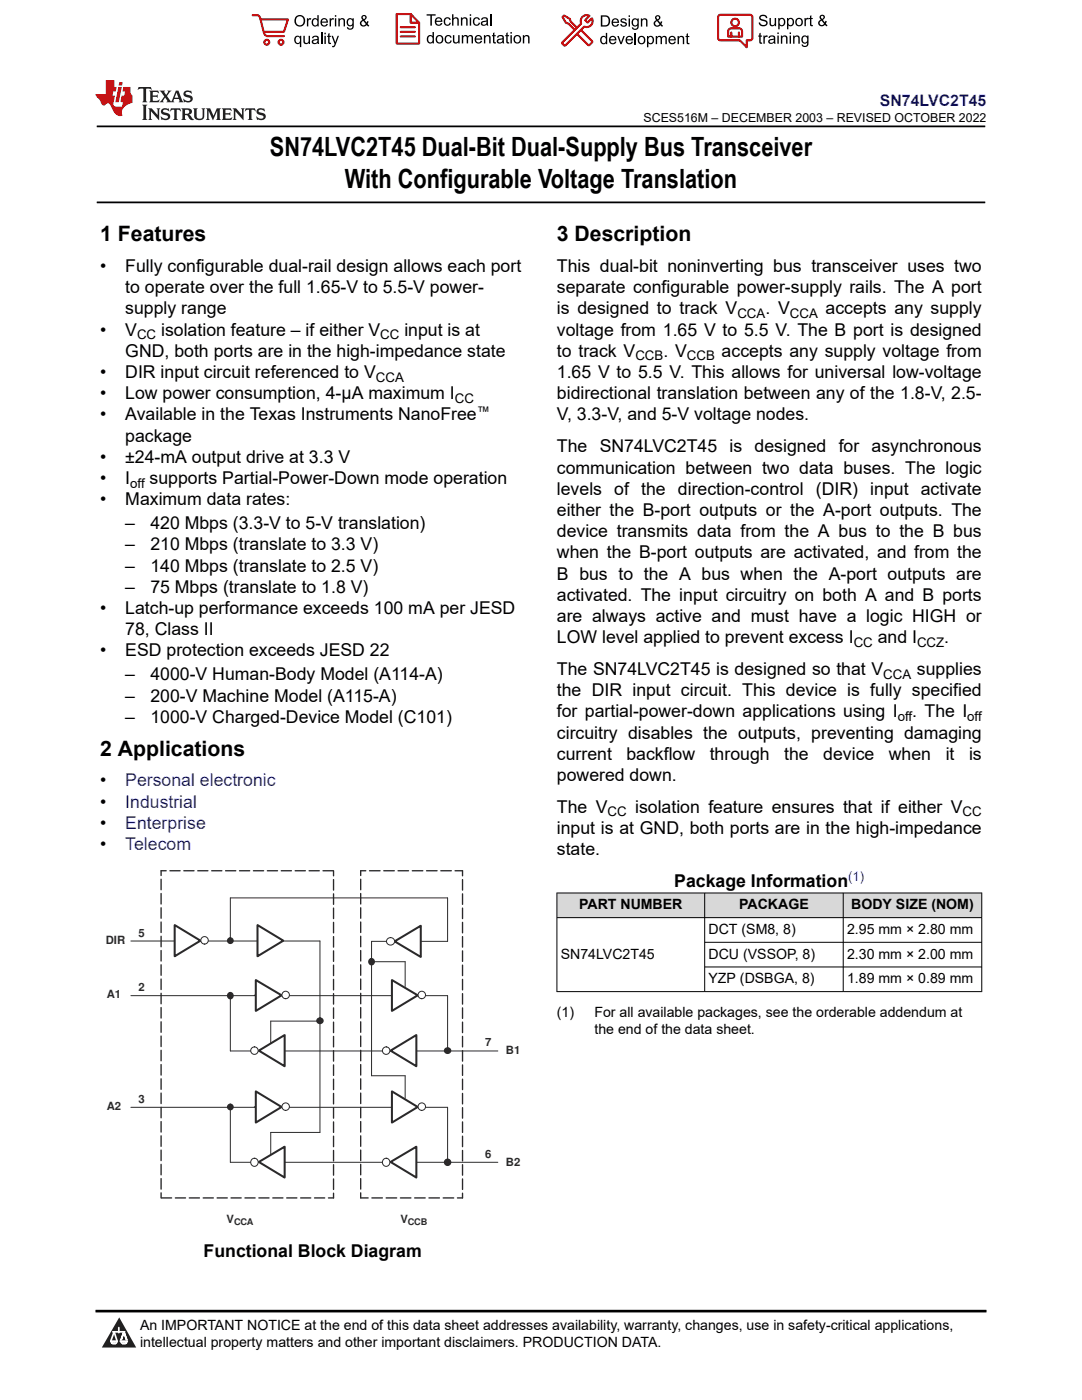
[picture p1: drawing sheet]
<svg xmlns="http://www.w3.org/2000/svg" width="216mm" height="279mm" viewBox="0 0 216 279" stroke-linecap="round" stroke-linejoin="round" font-family="sans-serif">
<path d="M19.3 25.2h177.3M19.3 40.4h177.3" fill="none" stroke="#000" stroke-width=".35"/>
<path d="M46 179.2h43.3M26.1 198.7h63.2M74.1 187.9h15.2M46 209.7h53.3" fill="none" stroke="#2b292a" stroke-width=".2"/>
<circle cx="89.3" cy="209.7" r=".57" fill="#2b292a"/>
<g fill="none" stroke="#2b292a" stroke-width=".27">
<path d="M89.3 209.7h.1"/>
<circle cx="89.3" cy="209.7" r=".57"/>
</g>
<path d="M51 195.6l5.2 3-5.2 3.2z" fill="#fff"/>
<path d="M51 195.6l5.2 3-5.2 3.2z" fill="none" stroke="#2b292a" stroke-width=".41"/>
<path d="M50.8 198.6h.1" fill="none" stroke="#2b292a" stroke-width=".27"/>
<path d="M57 198.6h.1" fill="none" stroke="#2b292a" stroke-width=".2"/>
<circle cx="57" cy="198.6" r=".75" fill="#fff"/>
<g fill="none" stroke="#2b292a" stroke-width=".2">
<path d="M26.1 187.8h37.7"/>
<circle cx="57" cy="198.6" r=".75"/>
</g>
<circle cx="46" cy="187.7" r=".54" fill="#2b292a"/>
<g fill="none" stroke="#2b292a" stroke-width=".27">
<path d="M46 187.8h.1"/>
<circle cx="46" cy="187.7" r=".54"/>
</g>
<path d="M34.9 184.6l5.1 3.1-5.1 3.1z" fill="#fff"/>
<path d="M34.9 184.6l5.1 3.1-5.1 3.1z" fill="none" stroke="#2b292a" stroke-width=".41"/>
<path d="M40 187.7h.1" fill="none" stroke="#2b292a" stroke-width=".27"/>
<path d="M40.8 187.7h.1" fill="none" stroke="#2b292a" stroke-width=".2"/>
<circle cx="40.8" cy="187.7" r=".75" fill="#fff"/>
<g fill="none" stroke="#2b292a" stroke-width=".2">
<path d="M46 179.2v8.6"/>
<circle cx="40.8" cy="187.7" r=".75"/>
</g>
<path d="M51.7 209.7l5.1-3.1v6.2z" fill="#fff"/>
<path d="M51.7 209.7l5.1-3.1v6.2z" fill="none" stroke="#2b292a" stroke-width=".41"/>
<path d="M51.7 209.7h.1" fill="none" stroke="#2b292a" stroke-width=".27"/>
<path d="M50.8 209.7h.1" fill="none" stroke="#2b292a" stroke-width=".2"/>
<circle cx="50.8" cy="209.7" r=".75" fill="#fff"/>
<g fill="none" stroke="#2b292a" stroke-width=".2">
<path d="M74.1 187.9v26.8"/>
<circle cx="50.8" cy="209.7" r=".75"/>
</g>
<path d="M51.4 184.6l5.1 3.1-5.1 3.1z" fill="#fff"/>
<path d="M51.4 184.6l5.1 3.1-5.1 3.1z" fill="none" stroke="#2b292a" stroke-width=".41"/>
<path d="M89.3 179.2v8.7M46 198.7v11M63.8 187.8v38.2M63.8 203.8h-9.8v4.5" fill="none" stroke="#2b292a" stroke-width=".2"/>
<path d="M45.7 198.2a.56 .56 0 0 1 .7 .2 .56 .56 0 0 1-.2 .8 .56 .56 0 0 1-.7-.3v-.5z" fill-rule="evenodd" fill="#2b292a"/>
<path d="M45.7 198.2a.56 .56 0 0 1 .7 .2 .56 .56 0 0 1-.2 .8 .56 .56 0 0 1-.7-.3v-.5zM46 198.7h.1" fill="none" stroke="#2b292a" stroke-width=".27"/>
<path d="M77.9 209.7l5.2-3.1v6.2z" fill="#fff"/>
<path d="M77.9 209.7l5.2-3.1v6.2z" fill="none" stroke="#2b292a" stroke-width=".41"/>
<path d="M77.9 209.7h.1" fill="none" stroke="#2b292a" stroke-width=".27"/>
<path d="M77.1 209.7h.1" fill="none" stroke="#2b292a" stroke-width=".2"/>
<circle cx="77.1" cy="209.7" r=".75" fill="#fff"/>
<circle cx="77.1" cy="209.7" r=".75" fill="none" stroke="#2b292a" stroke-width=".2"/>
<path d="M78.2 195.6l5.2 3-5.2 3.2z" fill="#fff"/>
<path d="M78.2 195.6l5.2 3-5.2 3.2z" fill="none" stroke="#2b292a" stroke-width=".41"/>
<path d="M84.2 198.6h.1" fill="none" stroke="#2b292a" stroke-width=".2"/>
<circle cx="84.2" cy="198.6" r=".75" fill="#fff"/>
<g fill="none" stroke="#2b292a" stroke-width=".2">
<path d="M89.3 198.7v11"/>
<circle cx="84.2" cy="198.6" r=".75"/>
</g>
<path d="M78.7 187.9l5.3-3.1v6.2z" fill="#fff"/>
<path d="M78.7 187.9l5.3-3.1v6.2z" fill="none" stroke="#2b292a" stroke-width=".41"/>
<path d="M78.7 187.9h.1" fill="none" stroke="#2b292a" stroke-width=".27"/>
<path d="M77.9 187.9h.1" fill="none" stroke="#2b292a" stroke-width=".2"/>
<circle cx="78" cy="187.9" r=".77" fill="#fff"/>
<g fill="none" stroke="#2b292a" stroke-width=".2">
<path d="M74.1 191.9h6.7v5M26.1 221h63.2M46 232h53.3"/>
<circle cx="78" cy="187.9" r=".77"/>
</g>
<path d="M66.6 173.8v65.3M72 173.8h20.3M92.3 173.8v65.3M32.1 239.1v-65.3M72 239.1v-65.3M92.3 239.1h-20.3" fill="none" stroke="#2b292a" stroke-width=".27" stroke-dasharray="2.1 .7" stroke-dashoffset="1.1"/>
<path d="M32.1 173.8h34.5M66.6 239.1h-34.5" fill="none" stroke="#2b292a" stroke-width=".27" stroke-dasharray="2 .7" stroke-dashoffset="1"/>
<circle cx="89.3" cy="232" r=".61" fill="#2b292a"/>
<g fill="none" stroke="#2b292a" stroke-width=".27">
<path d="M89.3 232h.1"/>
<circle cx="89.3" cy="232" r=".61"/>
</g>
<path d="M51 217.8l5.2 3.1-5.2 3.1z" fill="#fff"/>
<path d="M51 217.8l5.2 3.1-5.2 3.1z" fill="none" stroke="#2b292a" stroke-width=".41"/>
<path d="M50.8 220.9h.1" fill="none" stroke="#2b292a" stroke-width=".27"/>
<path d="M57 220.9h.1" fill="none" stroke="#2b292a" stroke-width=".2"/>
<circle cx="57" cy="220.9" r=".75" fill="#fff"/>
<circle cx="57" cy="220.9" r=".75" fill="none" stroke="#2b292a" stroke-width=".2"/>
<path d="M51.7 231.9l5.1-3.1v6.2z" fill="#fff"/>
<path d="M51.7 231.9l5.1-3.1v6.2z" fill="none" stroke="#2b292a" stroke-width=".41"/>
<path d="M51.7 231.9h.1" fill="none" stroke="#2b292a" stroke-width=".27"/>
<path d="M50.8 232h.1" fill="none" stroke="#2b292a" stroke-width=".2"/>
<circle cx="50.8" cy="231.9" r=".78" fill="#fff"/>
<g fill="none" stroke="#2b292a" stroke-width=".2">
<path d="M46 221v11M63.8 226h-9.8v4.5"/>
<circle cx="50.8" cy="231.9" r=".78"/>
</g>
<circle cx="46" cy="220.9" r=".54" fill="#2b292a"/>
<g fill="none" stroke="#2b292a" stroke-width=".27">
<path d="M46 221h.1"/>
<circle cx="46" cy="220.9" r=".54"/>
</g>
<path d="M77.9 231.9l5.2-3.1v6.2z" fill="#fff"/>
<path d="M77.9 231.9l5.2-3.1v6.2z" fill="none" stroke="#2b292a" stroke-width=".41"/>
<path d="M77.9 231.9h.1" fill="none" stroke="#2b292a" stroke-width=".27"/>
<path d="M77.1 232h.1" fill="none" stroke="#2b292a" stroke-width=".2"/>
<circle cx="77.1" cy="231.9" r=".78" fill="#fff"/>
<circle cx="77.1" cy="231.9" r=".78" fill="none" stroke="#2b292a" stroke-width=".2"/>
<path d="M78.2 217.8l5.2 3.1-5.2 3.1z" fill="#fff"/>
<path d="M78.2 217.8l5.2 3.1-5.2 3.1z" fill="none" stroke="#2b292a" stroke-width=".41"/>
<path d="M84.2 220.9h.1" fill="none" stroke="#2b292a" stroke-width=".2"/>
<circle cx="84.2" cy="220.9" r=".75" fill="#fff"/>
<g fill="none" stroke="#2b292a" stroke-width=".2">
<path d="M89.3 221v11"/>
<circle cx="84.2" cy="220.9" r=".75"/>
</g>
<circle cx="63.9" cy="203.7" r=".57" fill="#2b292a"/>
<g fill="none" stroke="#2b292a" stroke-width=".27">
<path d="M63.8 203.8h.1"/>
<circle cx="63.9" cy="203.7" r=".57"/>
</g>
<path d="M74.1 214.7h6.7v4.5" fill="none" stroke="#2b292a" stroke-width=".2"/>
<path d="M73.8 191.4a.56 .56 0 0 1 .8 .2 .56 .56 0 0 1-.2 .8 .56 .56 0 0 1-.8-.2l.1-.6z" fill-rule="evenodd" fill="#2b292a"/>
<path d="M73.8 191.4a.56 .56 0 0 1 .8 .2 .56 .56 0 0 1-.2 .8 .56 .56 0 0 1-.8-.2l.1-.6zM74.1 191.9h.1" fill="none" stroke="#2b292a" stroke-width=".27"/>
<g fill="#d8d8d8">
<path d="M111.1 178.2h84.8v4.9h-84.8z" fill-rule="evenodd"/>
<path d="M111.2 178.3h29.4v4.8h-29.4z" fill-rule="evenodd"/>
<path d="M140.7 178.3h27.5v4.8h-27.5z" fill-rule="evenodd"/>
<path d="M168.3 178.3h27.5v4.8h-27.5z" fill-rule="evenodd"/>
</g>
<path d="M111.1 178.2h84.9M111.1 178.2v19.8M140.6 178.2v19.8M168.3 178.2v19.8M195.9 178.2v19.8M111.1 183.1h84.9M140.6 188.1h55.4M140.6 193h55.4M196 197.9h-84.9" fill="none" stroke="#000" stroke-width=".2"/>
<path d="M0 0h215.9v23.8h-215.9z" fill-rule="evenodd" fill="#fff"/>
<path d="M27.7 17.4l-.2 .6 .5-.3h.6v.1v2.2l-.2 .4h1l-.2-.4v-2.2v-.1h.5l.5 .3-.1-.6zM29.8 18.1l.2 .4v1.5l-.2 .4h1.9l.1-.6a1.08 1.08 0 0 1-1.3 .2v-.7h.6l.4 .2v-.6l-.4 .2h-.6v-.6l.2-.1a1 1 0 0 1 1 .2l-.1-.5zM31.8 18.1l1 1.1-1 1.2h.9l-.2-.2 .4-.7 .5 .7-.2 .2h1.6l-.2-.2 .1-.4h1l.1 .4-.1 .2h.9l-.2-.3-.8-2h-.5l-1 2.2-.8-1.1 .9-1.1h-.8l.2 .2-.5 .7-.3-.7 .1-.2zM35.2 18.5l.4 1h-.8zM36.8 18.2a.65 .65 0 0 0-.2 .7 .65 .65 0 0 0 .6 .5l.7 .2 .1 .2a.79 .79 0 0 1-.7 .4 .79 .79 0 0 1-.7-.5l.1 .7 .2-.1a.93 .93 0 0 0 1.1 .1 .93 .93 0 0 0 .4-1 1.46 1.46 0 0 0-1.2-.6l-.1-.3a1.09 1.09 0 0 1 1.2 .2l-.2-.6-.1 .1-.6-.2zM28.4 20.9l.2 .4v2.3l-.2 .3h1l-.2-.3v-2.3l.2-.4zM29.6 21.6l.2 .4v1.6l-.2 .3h.8l-.3-.3v-1.4l1.7 1.8v-2l.2-.4h-.8l.2 .2 .1 1.1-1.2-1.3zM32.3 21.8a.65 .65 0 0 0-.2 .7 .65 .65 0 0 0 .7 .4l.6 .2 .1 .2a.79 .79 0 0 1-.7 .4 .79 .79 0 0 1-.7-.5l.1 .7 .2-.1a.93 .93 0 0 0 1.1 .1 .93 .93 0 0 0 .4-.9 1.46 1.46 0 0 0-1.2-.6l-.1-.4a1.09 1.09 0 0 1 1.2 .2l-.2-.6-.1 .1-.6-.1zM34.1 21.6l-.1 .7a.63 .63 0 0 1 .7-.4l.1 1.7-.3 .3h1l-.2-.3v-1.7a.66 .66 0 0 1 .8 .4l-.1-.7zM36.2 21.6l.2 .4v1.6l-.2 .3h.9l-.2-.2v-.7h.5l.1 .2a.79 .79 0 0 0 1.2 .6l-1-.9a.61 .61 0 0 0 .6-.6 .61 .61 0 0 0-.5-.6zM36.9 21.9h.2a.47 .47 0 0 1 .5 .1 .47 .47 0 0 1 .1 .5l-.2 .2h-.6zM38.5 21.6l.2 .2a2.27 2.27 0 0 0 .4 2 1.04 1.04 0 0 0 1.7-.7v-1.3l.2-.2h-.8l.2 .4v1.1a.6 .6 0 0 1-.6 .6 .6 .6 0 0 1-.6-.6v-1.1l.3-.4zM41.1 21.6l.2 .4v1.6l-.2 .3h.7l-.2-.3v-1.5l.9 1.9 .8-1.9v1.5l-.2 .3h1l-.3-.3v-1.6l.3-.4h-.8l-.7 1.5-.7-1.5zM44.3 21.6l.2 .4v1.6l-.2 .3h1.9l.1-.5a1.09 1.09 0 0 1-1.3 .1v-.6h.6l.4 .1v-.6l-.4 .2h-.6v-.6l.2-.1a1.01 1.01 0 0 1 1 .3l-.1-.6zM46.4 21.6l.3 .4v1.6l-.3 .3h.8l-.2-.3v-1.4l1.6 1.8v-2l.2-.4h-.7l.2 .2v1.1l-1.2-1.3zM49 21.6l-.1 .7a.63 .63 0 0 1 .8-.4v1.7l-.3 .3h1l-.2-.3v-1.7a.66 .66 0 0 1 .8 .4l-.1-.7zM51.4 21.8a.65 .65 0 0 0-.2 .7 .65 .65 0 0 0 .6 .4l.6 .2 .2 .2a.79 .79 0 0 1-.8 .4 .79 .79 0 0 1-.6-.5l.1 .7 .2-.1a.93 .93 0 0 0 1 .1 .93 .93 0 0 0 .5-.9 1.46 1.46 0 0 0-1.3-.6l-.1-.4a1.09 1.09 0 0 1 1.3 .2l-.2-.6-.2 .1-.5-.1z" fill="#231f20"/>
<path d="M21.1 16v2.8h-2.1l.1 .3 .9 1a.95 .95 0 0 0 .9 .9 .59 .59 0 0 1 .6-.4 .59 .59 0 0 1 .5 .4l.4 .8a1.59 1.59 0 0 0 2.1 1.3 1.61 1.61 0 0 1 1-2.2l1-.4-.1-1.5a1.59 1.59 0 0 1-.4-1.6h-1.4l-.2 .9h.5l-.1 .8h-.5l-.2 1v.2l.4 .1-.2 .9h-.6a.73 .73 0 0 1-1.1-.7l.3-1.5h-.5l.2-.8h.5l.2-.9h-.5v-1.4zM23.6 17.4l-.6 3h.7l.6-3zM23.8 16.4l-.1 .7h.7l.1-.7z" fill="#ed1c24"/>
<g fill="#000">
<path d="M58.7 4.2a1.15 1.15 0 0 1 2.3 0 1.15 1.15 0 0 1-2.3 0zM59.3 3.5a.89 .89 0 0 0-.2 1.1 .89 .89 0 0 0 1.1 .4 .88 .88 0 0 0 .3-1.3 .88 .88 0 0 0-1.2-.2z" fill-rule="evenodd"/>
<path d="M58.9 7.3l.5-.2 .5 .3v-.3h.2v2.3h-.3v-.8a.74 .74 0 0 1-.9 0 .74 .74 0 0 1-.2-1zM59.1 7.5a.57 .57 0 0 0-.1 .7 .57 .57 0 0 0 .7 .2 .57 .57 0 0 0 .2-.7 .57 .57 0 0 0-.8-.2z" fill-rule="evenodd"/>
<path d="M61.2 3.6h.3v.3l.2-.2 .3-.1 .1 .1-.1 .3a.36 .36 0 0 0-.4 0 .36 .36 0 0 0-.1 .4v.9h-.3z" fill-rule="evenodd"/>
<path d="M60.5 7.1h.3v.9a.41 .41 0 0 0 .4 .6 .41 .41 0 0 0 .4-.6v-.9h.3v1.7h-.3v-.3a.58 .58 0 0 1-.7 .3 .58 .58 0 0 1-.4-.6z" fill-rule="evenodd"/>
<path d="M62.4 3.8l.5-.2 .4 .2v-.8h.3v2.3h-.3v-.2a.75 .75 0 0 1-1-.1 .75 .75 0 0 1 0-1zM62.6 4a.57 .57 0 0 0-.1 .7 .57 .57 0 0 0 .7 .2 .57 .57 0 0 0 .1-.7 .57 .57 0 0 0-.7-.2z" fill-rule="evenodd"/>
<path d="M62.4 7.3a.74 .74 0 0 1 .9-.1 .74 .74 0 0 1 .3 .9l.1 .7h-.3v-.2a.57 .57 0 0 1-.9 .2 .57 .57 0 0 1-.1-.8l.9-.3a.41 .41 0 0 0-.3-.4 .41 .41 0 0 0-.5 .4l-.3-.1zM62.6 8.2a.35 .35 0 0 0 .1 .5 .35 .35 0 0 0 .5-.3l.1-.4z" fill-rule="evenodd"/>
<path d="M64.7 6.5h.3v.3h-.3zM64.7 7.1h.3v1.7h-.3z" fill-rule="evenodd"/>
<path d="M64.2 3.8a.76 .76 0 0 1 .9-.1 .76 .76 0 0 1 .3 .8h-1.2a.47 .47 0 0 0 .4 .6 .47 .47 0 0 0 .5-.4l.3 .1a.82 .82 0 0 1-1.2 .3 .82 .82 0 0 1 0-1.3zM64.4 4l-.2 .3h.9l-.2-.4z" fill-rule="evenodd"/>
<path d="M65.8 3.6h.2v.3l.2-.2 .3-.1 .2 .1-.1 .3a.36 .36 0 0 0-.5 0 .36 .36 0 0 0 0 .4v.9h-.3z" fill-rule="evenodd"/>
<path d="M65.5 6.7l.3-.1v.5h.2v.3h-.2v.9v.2h.2l.1 .3a.41 .41 0 0 1-.5-.1 .41 .41 0 0 1-.1-.4v-.9h-.2v-.3h.2z" fill-rule="evenodd"/>
<path d="M66.1 7.1h.3l.5 1.4 .5-1.4h.2l-.6 1.7a.57 .57 0 0 1-.7 .6v-.3a.37 .37 0 0 0 .5-.3z" fill-rule="evenodd"/>
<path d="M66.8 3h.3v.3h-.3zM66.8 3.6h.3v1.7h-.3z" fill-rule="evenodd"/>
<path d="M67.5 3.6h.3v.3a.58 .58 0 0 1 .7-.3 .58 .58 0 0 1 .3 .7v1h-.2v-1a.4 .4 0 0 0-.5-.5 .4 .4 0 0 0-.3 .6v.9h-.3z" fill-rule="evenodd"/>
<path d="M69.3 3.8l.6-.2 .4 .2v-.2h.3v1.5a.71 .71 0 0 1-.5 .8 .71 .71 0 0 1-.9-.5h.3a.46 .46 0 0 0 .6 .3 .46 .46 0 0 0 .2-.6 .78 .78 0 0 1-1.1-.2 .78 .78 0 0 1 .1-1.1zM69.6 4a.53 .53 0 0 0-.1 .8 .53 .53 0 0 0 .8 0 .54 .54 0 0 0 0-.7 .54 .54 0 0 0-.7-.1z" fill-rule="evenodd"/>
<path d="M72.2 3.1a.53 .53 0 0 1 .9 .1 .53 .53 0 0 1-.4 .8l.5 .5 .1-.3 .2 .1-.2 .5 .4 .3-.2 .2-.3-.3a.71 .71 0 0 1-1.2 .1 .71 .71 0 0 1 .3-1.1l-.2-.5zM72.3 3.5a.3 .3 0 0 0 .6 0 .3 .3 0 0 0-.6 0zM72.3 4.3a.45 .45 0 0 0 0 .7 .45 .45 0 0 0 .7-.2l-.5-.6z" fill-rule="evenodd"/>
<path d="M85.1 2.8h1.8v.3h-.7v2h-.3v-2h-.8z" fill-rule="evenodd"/>
<path d="M85.3 7.2l.6-.2 .4 .2v-.8h.3v2.3h-.3v-.2a.76 .76 0 0 1-1-.1 .76 .76 0 0 1-.1-1zM85.6 7.4a.58 .58 0 0 0-.1 .7 .58 .58 0 0 0 .7 .2 .58 .58 0 0 0 .1-.7 .58 .58 0 0 0-.7-.2z" fill-rule="evenodd"/>
<path d="M87.2 7.2a.81 .81 0 0 1 1.1 .1 .81 .81 0 0 1-.1 1.2 .81 .81 0 0 1-1.2-.2v-.7zM87.3 7.4a.57 .57 0 0 0 0 .8 .57 .57 0 0 0 .8 0 .57 .57 0 0 0 0-.7 .57 .57 0 0 0-.8-.1z" fill-rule="evenodd"/>
<path d="M87 3.7a.77 .77 0 0 1 .9-.2 .77 .77 0 0 1 .4 .9h-1.3a.48 .48 0 0 0 .4 .5 .48 .48 0 0 0 .6-.3h.3a.83 .83 0 0 1-1.3 .4 .83 .83 0 0 1 0-1.3zM87.2 3.8l-.1 .3h.9l-.3-.4z" fill-rule="evenodd"/>
<path d="M88.7 3.7a.7 .7 0 0 1 1.2 .3h-.2a.45 .45 0 0 0-.6-.3 .45 .45 0 0 0-.3 .6 .45 .45 0 0 0 .3 .6 .45 .45 0 0 0 .6-.4l.3 .1a.76 .76 0 0 1-1.1 .5 .76 .76 0 0 1-.3-1.1z" fill-rule="evenodd"/>
<path d="M88.9 7.2a.7 .7 0 0 1 1.2 .3h-.3a.45 .45 0 0 0-.5-.3 .45 .45 0 0 0-.3 .6 .45 .45 0 0 0 .3 .6 .45 .45 0 0 0 .6-.3h.2a.76 .76 0 0 1-1 .5 .76 .76 0 0 1-.3-1.1z" fill-rule="evenodd"/>
<path d="M90.2 2.8h.3v.9a.59 .59 0 0 1 .7-.2 .59 .59 0 0 1 .3 .6v1h-.2v-1a.4 .4 0 0 0-.5-.4 .4 .4 0 0 0-.3 .5v.9h-.3z" fill-rule="evenodd"/>
<path d="M90.4 7h.3v.9a.41 .41 0 0 0 .4 .6 .41 .41 0 0 0 .3-.6v-.9h.3v1.7h-.2v-.3a.58 .58 0 0 1-.7 .3 .58 .58 0 0 1-.4-.7z" fill-rule="evenodd"/>
<path d="M92 3.5h.2v.2a.59 .59 0 0 1 .7-.3 .59 .59 0 0 1 .4 .7v1h-.3v-1a.41 .41 0 0 0-.4-.4 .41 .41 0 0 0-.4 .5v.9h-.2z" fill-rule="evenodd"/>
<path d="M92.1 7h.3v.3a.56 .56 0 0 1 1 0 .54 .54 0 0 1 .6-.3 .54 .54 0 0 1 .4 .5v1.2h-.3v-1.1a.34 .34 0 0 0-.3-.4 .34 .34 0 0 0-.4 .3v1.2h-.3v-1.1a.38 .38 0 0 0-.5-.3 .38 .38 0 0 0-.2 .5v.9h-.3z" fill-rule="evenodd"/>
<path d="M93.7 2.8h.3v.4h-.3zM93.7 3.5h.3v1.6h-.3z" fill-rule="evenodd"/>
<path d="M94.6 3.7a.7 .7 0 0 1 1.2 .3h-.3a.45 .45 0 0 0-.6-.3 .45 .45 0 0 0-.3 .6 .45 .45 0 0 0 .4 .6 .45 .45 0 0 0 .5-.4l.3 .1a.76 .76 0 0 1-1 .5 .76 .76 0 0 1-.4-1.1z" fill-rule="evenodd"/>
<path d="M94.9 7.2a.77 .77 0 0 1 .9-.1 .77 .77 0 0 1 .4 .8h-1.2a.48 .48 0 0 0 .3 .6 .48 .48 0 0 0 .6-.4l.3 .1a.83 .83 0 0 1-1.3 .3 .83 .83 0 0 1 0-1.3zM95.1 7.3l-.1 .4h.9l-.2-.4z" fill-rule="evenodd"/>
<path d="M96.6 7h.2v.3a.59 .59 0 0 1 .7-.3 .59 .59 0 0 1 .4 .7v1h-.3v-1a.41 .41 0 0 0-.4-.5 .41 .41 0 0 0-.4 .6v.9h-.2z" fill-rule="evenodd"/>
<path d="M96.1 3.7a.74 .74 0 0 1 1-.2 .74 .74 0 0 1 .3 .9v.7h-.2l-.1-.2a.59 .59 0 0 1-.8 .3 .59 .59 0 0 1-.2-.8l1-.3a.42 .42 0 0 0-.4-.5 .42 .42 0 0 0-.4 .4l-.3-.1zM96.3 4.5a.36 .36 0 0 0 .2 .5 .36 .36 0 0 0 .5-.2l.1-.5z" fill-rule="evenodd"/>
<path d="M98.4 6.6l.3-.2v.6h.2v.2h-.2v1v.2h.2l.1 .3a.41 .41 0 0 1-.5-.1 .41 .41 0 0 1-.1-.4v-1h-.2v-.2h.2z" fill-rule="evenodd"/>
<path d="M99.3 7.2a.74 .74 0 0 1 1-.2 .74 .74 0 0 1 .2 1l.1 .7h-.3v-.2a.59 .59 0 0 1-.8 .2 .59 .59 0 0 1-.3-.8l1.1-.3a.42 .42 0 0 0-.4-.4 .42 .42 0 0 0-.5 .3h-.2zM99.5 8a.36 .36 0 0 0 .2 .5 .36 .36 0 0 0 .4-.2l.2-.5z" fill-rule="evenodd"/>
<path d="M101 6.6l.3-.2v.6h.3v.2h-.3v1l.1 .2h.2v.3a.41 .41 0 0 1-.4-.1 .41 .41 0 0 1-.2-.4v-1h-.2v-.2h.2z" fill-rule="evenodd"/>
<path d="M101.9 6.4h.2v.3h-.2zM101.9 7h.2v1.7h-.2z" fill-rule="evenodd"/>
<path d="M102.7 7.2a.81 .81 0 0 1 1.1 .1 .81 .81 0 0 1-.1 1.2 .81 .81 0 0 1-1.2-.2v-.7zM102.9 7.4a.57 .57 0 0 0-.1 .8 .57 .57 0 0 0 .9 0 .57 .57 0 0 0-.1-.7 .57 .57 0 0 0-.7-.1z" fill-rule="evenodd"/>
<path d="M104.3 7h.3v.3a.59 .59 0 0 1 .7-.3 .59 .59 0 0 1 .4 .7v1h-.3v-1a.41 .41 0 0 0-.5-.5 .41 .41 0 0 0-.3 .6v.9h-.3z" fill-rule="evenodd"/>
<path d="M119.9 3.1h.8a1.12 1.12 0 0 1 1 1.1 1.12 1.12 0 0 1-1 1.1h-.8zM120.2 3.3v1.7h.5a.86 .86 0 0 0 .8-.8 .86 .86 0 0 0-.8-.9z" fill-rule="evenodd"/>
<path d="M119.9 7.4l.5-.3 .5 .3v-.8h.3v2.2h-.3v-.2a.75 .75 0 0 1-1 0 .75 .75 0 0 1-.1-1zM120.2 7.5a.57 .57 0 0 0-.2 .8 .57 .57 0 0 0 .8 .2 .57 .57 0 0 0 .1-.8 .57 .57 0 0 0-.7-.2z" fill-rule="evenodd"/>
<path d="M121.7 7.4a.76 .76 0 0 1 .9-.2 .76 .76 0 0 1 .4 .9h-1.2a.47 .47 0 0 0 .3 .5 .47 .47 0 0 0 .6-.3h.3a.82 .82 0 0 1-1.3 .4 .82 .82 0 0 1 0-1.3zM121.9 7.5l-.1 .3h.9l-.2-.4z" fill-rule="evenodd"/>
<path d="M122.2 3.9a.76 .76 0 0 1 .9-.2 .76 .76 0 0 1 .4 .9h-1.2a.47 .47 0 0 0 .4 .5 .47 .47 0 0 0 .5-.3h.3a.82 .82 0 0 1-1.2 .4 .82 .82 0 0 1-.1-1.3zM122.5 4l-.2 .3h.9l-.2-.4z" fill-rule="evenodd"/>
<path d="M123.9 3.8a.71 .71 0 0 1 1.1 .3h-.2a.32 .32 0 0 0-.4-.3 .32 .32 0 0 0-.3 .4h.1a.75 .75 0 0 1 .9 .8 .72 .72 0 0 1-.7 .3 .72 .72 0 0 1-.6-.5h.2a.36 .36 0 0 0 .4 .4 .36 .36 0 0 0 .3-.5 .8 .8 0 0 1-.9-.7z" fill-rule="evenodd"/>
<path d="M123.2 7.2h.3l.4 1.3 .5-1.3h.3l-.6 1.6h-.3z" fill-rule="evenodd"/>
<path d="M125.4 3.1h.3v.3h-.3zM125.4 3.7h.3v1.6h-.3z" fill-rule="evenodd"/>
<path d="M125 7.4a.76 .76 0 0 1 .9-.2 .76 .76 0 0 1 .4 .9h-1.2a.47 .47 0 0 0 .4 .5 .47 .47 0 0 0 .5-.3h.3a.82 .82 0 0 1-1.2 .4 .82 .82 0 0 1-.1-1.3zM125.3 7.5l-.2 .3h.9l-.2-.4z" fill-rule="evenodd"/>
<path d="M126.2 3.9l.5-.3 .5 .3v-.2h.3v1.4a.71 .71 0 0 1-.6 .8 .71 .71 0 0 1-.8-.5l.2 .1a.46 .46 0 0 0 .7 .2 .46 .46 0 0 0 .2-.6 .78 .78 0 0 1-1.1-.1 .78 .78 0 0 1 .1-1.1zM126.4 4a.53 .53 0 0 0 0 .8 .53 .53 0 0 0 .7 0 .54 .54 0 0 0 0-.7 .54 .54 0 0 0-.7-.1z" fill-rule="evenodd"/>
<path d="M127.5 7.3a.8 .8 0 0 1 1.1 .2 .8 .8 0 0 1-.1 1.1 .8 .8 0 0 1-1.2-.1v-.8zM127.7 7.5a.56 .56 0 0 0-.1 .9 .56 .56 0 0 0 .8-.1 .56 .56 0 0 0 0-.7 .56 .56 0 0 0-.7-.1z" fill-rule="evenodd"/>
<path d="M127.9 3.7h.2v.2a.58 .58 0 0 1 .7-.2 .58 .58 0 0 1 .4 .6v1h-.3v-1a.4 .4 0 0 0-.4-.4 .4 .4 0 0 0-.3 .5v.9h-.3z" fill-rule="evenodd"/>
<path d="M129.1 7.2h.2v.2a.72 .72 0 0 1 1-.1 .72 .72 0 0 1 .2 1 .64 .64 0 0 1-.5 .5 .64 .64 0 0 1-.6-.2v.8h-.3zM129.5 7.5a.56 .56 0 0 0-.1 .8 .56 .56 0 0 0 .7 .2 .56 .56 0 0 0 .1-.8 .56 .56 0 0 0-.7-.2z" fill-rule="evenodd"/>
<path d="M130.8 7.2h.3v.2a.55 .55 0 0 1 .9 0 .53 .53 0 0 1 .7-.3 .53 .53 0 0 1 .4 .6v1.1h-.3v-1a.34 .34 0 0 0-.3-.4 .34 .34 0 0 0-.4 .3v1.1h-.3v-1a.37 .37 0 0 0-.5-.4 .37 .37 0 0 0-.2 .6v.8h-.3z" fill-rule="evenodd"/>
<path d="M130.9 3.2a.53 .53 0 0 1 .8 .1 .53 .53 0 0 1-.3 .8l.4 .5 .1-.4 .3 .1-.2 .5 .3 .3-.2 .3-.3-.4a.71 .71 0 0 1-1.2 .1 .71 .71 0 0 1 .4-1.1l-.3-.5zM130.9 3.6a.3 .3 0 0 0 .6 0 .3 .3 0 0 0-.6 0zM130.9 4.3a.45 .45 0 0 0 0 .7 .45 .45 0 0 0 .7-.2l-.5-.6z" fill-rule="evenodd"/>
<path d="M133.6 7.4a.76 .76 0 0 1 .9-.2 .76 .76 0 0 1 .4 .9h-1.3a.47 .47 0 0 0 .4 .5 .47 .47 0 0 0 .6-.3h.3a.82 .82 0 0 1-1.3 .4 .82 .82 0 0 1 0-1.3zM133.8 7.5l-.1 .3h.9l-.3-.4z" fill-rule="evenodd"/>
<path d="M135.2 7.2h.3v.2a.58 .58 0 0 1 .7-.2 .58 .58 0 0 1 .3 .6v1h-.3v-1a.4 .4 0 0 0-.4-.4 .4 .4 0 0 0-.3 .5v.9h-.3z" fill-rule="evenodd"/>
<path d="M137 6.8l.3-.2v.6h.2v.2h-.2v1v.2h.2l.1 .2a.41 .41 0 0 1-.5 0 .41 .41 0 0 1-.1-.5v-.9h-.2v-.2h.2z" fill-rule="evenodd"/>
<path d="M151.7 3.1a.88 .88 0 0 1 1.4 .5h-.3a.49 .49 0 0 0-.5-.5 .49 .49 0 0 0-.4 .6v.1a1.06 1.06 0 0 1 1.3 1 .95 .95 0 0 1-1 .4 .95 .95 0 0 1-.8-.7h.3a.58 .58 0 0 0 .6 .5 .58 .58 0 0 0 .5-.6l-.2-.1a.95 .95 0 0 1-1.1-.9z" fill-rule="evenodd"/>
<path d="M151.5 6.7l.3-.2v.6h.3v.2h-.3v1v.2h.3v.2a.41 .41 0 0 1-.5 0 .41 .41 0 0 1-.1-.5v-.9h-.2v-.2h.2z" fill-rule="evenodd"/>
<path d="M152.3 7.1h.3v.2l.1-.2h.4h.1l-.1 .3a.36 .36 0 0 0-.4 0 .36 .36 0 0 0-.1 .5v.8h-.3z" fill-rule="evenodd"/>
<path d="M153.4 7.3a.74 .74 0 0 1 1-.2 .74 .74 0 0 1 .3 .9l.1 .7h-.3l-.1-.2a.57 .57 0 0 1-.8 .3 .57 .57 0 0 1-.1-.9l.9-.2a.41 .41 0 0 0-.4-.4 .41 .41 0 0 0-.4 .3h-.3zM153.7 8.1a.35 .35 0 0 0 .1 .5 .35 .35 0 0 0 .5-.2l.1-.5z" fill-rule="evenodd"/>
<path d="M153.5 3.6h.3v.9a.41 .41 0 0 0 .4 .5 .41 .41 0 0 0 .4-.5v-.9h.3v1.6h-.3v-.2a.58 .58 0 0 1-.7 .2 .58 .58 0 0 1-.4-.6z" fill-rule="evenodd"/>
<path d="M155.1 6.5h.3v.3h-.3zM155.1 7.1h.3v1.6h-.3z" fill-rule="evenodd"/>
<path d="M155.3 3.6h.2v.2a.72 .72 0 0 1 1-.1 .72 .72 0 0 1 .2 1 .64 .64 0 0 1-.5 .5 .64 .64 0 0 1-.6-.2v.8h-.3zM155.7 3.9a.56 .56 0 0 0-.2 .8 .56 .56 0 0 0 .8 .2 .56 .56 0 0 0 .1-.8 .56 .56 0 0 0-.7-.2z" fill-rule="evenodd"/>
<path d="M155.8 7.1h.3v.2a.58 .58 0 0 1 .7-.2 .58 .58 0 0 1 .3 .6v1h-.2v-1a.4 .4 0 0 0-.5-.4 .4 .4 0 0 0-.3 .5v.9h-.3z" fill-rule="evenodd"/>
<path d="M157 3.6h.3v.2a.72 .72 0 0 1 1-.1 .72 .72 0 0 1 .1 1 .64 .64 0 0 1-.4 .5 .64 .64 0 0 1-.7-.2v.8h-.3zM157.4 3.9a.56 .56 0 0 0-.1 .8 .56 .56 0 0 0 .7 .2 .56 .56 0 0 0 .2-.8 .56 .56 0 0 0-.8-.2z" fill-rule="evenodd"/>
<path d="M157.6 6.5h.2v.3h-.2zM157.6 7.1h.2v1.6h-.2z" fill-rule="evenodd"/>
<path d="M158.3 7.1h.2v.2a.58 .58 0 0 1 .7-.2 .58 .58 0 0 1 .4 .6v1h-.3v-1a.4 .4 0 0 0-.4-.4 .4 .4 0 0 0-.4 .5v.9h-.2z" fill-rule="evenodd"/>
<path d="M158.9 3.7a.8 .8 0 0 1 1.2 .2 .8 .8 0 0 1-.2 1.1 .8 .8 0 0 1-1.1-.1l-.1-.8zM159.1 3.9a.56 .56 0 0 0-.1 .9 .56 .56 0 0 0 .9 0 .56 .56 0 0 0-.1-.8 .56 .56 0 0 0-.7-.1z" fill-rule="evenodd"/>
<path d="M160.1 7.3l.5-.2 .5 .2v-.2h.2v1.4a.71 .71 0 0 1-.5 .9 .71 .71 0 0 1-.8-.5h.2a.46 .46 0 0 0 .6 .2 .46 .46 0 0 0 .2-.6 .78 .78 0 0 1-1-.1 .78 .78 0 0 1 .1-1.1zM160.3 7.4a.53 .53 0 0 0-.1 .8 .53 .53 0 0 0 .8 0 .54 .54 0 0 0 0-.7 .54 .54 0 0 0-.7-.1z" fill-rule="evenodd"/>
<path d="M160.5 3.6h.3v.2l.1-.2h.4h.1l-.1 .3a.36 .36 0 0 0-.4 0 .36 .36 0 0 0-.1 .5v.8h-.3z" fill-rule="evenodd"/>
<path d="M161.6 3.2l.3-.2v.6h.3v.2h-.3v1l.1 .2h.2v.2a.41 .41 0 0 1-.4 0 .41 .41 0 0 1-.2-.5v-.9h-.2v-.2h.2z" fill-rule="evenodd"/>
<path d="M163.7 3.1a.53 .53 0 0 1 .8 .1 .53 .53 0 0 1-.3 .8l.4 .5 .1-.3h.3l-.2 .5 .3 .3-.2 .3-.3-.3a.71 .71 0 0 1-1.2 .1 .71 .71 0 0 1 .4-1.2l-.3-.5zM163.8 3.5a.3 .3 0 0 0 .6 0 .3 .3 0 0 0-.6 0zM163.7 4.2a.45 .45 0 0 0 0 .8 .45 .45 0 0 0 .7-.3l-.5-.6z" fill-rule="evenodd"/>
</g>
<path d="M64.2 6.5v2.3M97.9 2.8v2.3M126.8 6.6v2.2" fill="none" stroke="#000" stroke-width=".28"/>
<g fill="none" stroke="#de0000" stroke-width=".42">
<path d="M50.4 3l1.1 .1a1.4 1.4 0 0 1 .6 1.2l.6 2.5a.95 .95 0 0 0 1.2 .4h2.8M52 3.9h5.5l-.8 2.4h-4M79.1 2.8h2.8v1.7h1.7v4.2h-4.5zM80 6.4h2.8M80 5.4h2.8M80 7.3h2.8M82 2.8l1.6 1.7M115.1 5.5l-1.2-1.2-.2-.5-1.2-.7-.3 .3 .7 1.1 .5 .2 1.3 1.3M115.9 6l2.2 2.2v.3l-.5 .5h-.3l-2.2-2.2zM115.9 6l.7-.7a1.19 1.19 0 0 0 1.3-.3 1.19 1.19 0 0 0 .2-1.4l-.8 .9-.5-.5 .8-.8a1.19 1.19 0 0 0-1.3 .1 1.19 1.19 0 0 0-.3 1.4l-3.8 3.7v.3l.3 .3h.3l2.3-2.2M143.3 3.2l.5-.2h5.9l.4 .2v4.4l-.2 .4-.9 .1v1.3l-1.4-1.3h-3.8l-.5-.3zM145.5 5.8l.4-.1h1.6a.61 .61 0 0 1 .6 .6v1h-2.8v-1z"/>
<path d="M145.9 6.5v.8M147.4 6.5v.8"/>
<circle cx="53.2" cy="8.4" r=".49"/>
<circle cx="56.1" cy="8.4" r=".49"/>
<circle cx="146.7" cy="4.5" r=".75"/>
</g>
<path d="M0 261.4h215.9v18h-215.9z" fill-rule="evenodd" fill="#fff"/>
<path d="M23.8 262.9l3.4 6h-6.9z" fill="#231f20"/>
<path d="M22.1 267.7h1.3l-.4 .5h-.3a.55 .55 0 0 1-.6-.5z" fill-rule="evenodd" fill="#fff"/>
<path d="M22.1 267.7h1.3l-.4 .5h-.3a.55 .55 0 0 1-.6-.5z" fill="none" stroke="#231f20" stroke-width=".34"/>
<path d="M22.1 267.7h1.3l-.4 .5h-.5zM22.6 265.8h.1M22.6 265.8h2.3zM23.7 265.9h.1M23.7 264.9v1zM24 267.7h.1" fill="none" stroke="#fff" stroke-width=".34"/>
<path d="M24.7 265.8l-.7 1.9z" fill="#fff"/>
<path d="M24.7 265.8l-.7 1.9z" fill="none" stroke="#fff" stroke-width=".34"/>
<path d="M24.7 265.8l.7 1.9z" fill="#fff"/>
<path d="M24.7 265.8l.7 1.9zM25.3 267.7h.1" fill="none" stroke="#fff" stroke-width=".34"/>
<path d="M22.8 265.8l-.7 1.9z" fill="#fff"/>
<path d="M22.8 265.8l-.7 1.9z" fill="none" stroke="#fff" stroke-width=".34"/>
<path d="M22.8 265.8l.6 1.9z" fill="#fff"/>
<path d="M22.8 265.8l.6 1.9z" fill="none" stroke="#fff" stroke-width=".34"/>
<path d="M24.1 267.7h1.3a.65 .65 0 0 1-.6 .5 .65 .65 0 0 1-.7-.5z" fill-rule="evenodd" fill="#fff"/>
<path d="M24.1 267.7h1.3a.65 .65 0 0 1-.6 .5 .65 .65 0 0 1-.7-.5z" fill="none" stroke="#231f20" stroke-width=".34"/>
<path d="M24 267.7h.1M24.1 267.7h1.3l-.4 .5h-.5z" fill="none" stroke="#fff" stroke-width=".34"/>
<path d="M19 261.7h177.8" fill="none" stroke="#000" stroke-width=".53"/>
<g font-size="5.3">
<text x="53.9" y="31.2">SN74LVC2T45 Dual-Bit Dual-Supply Bus Transceiver</text>
<text x="68.8" y="37.5">With Configurable Voltage Translation</text>
</g>
<g font-size="4.2">
<text x="20" y="48.1">1 Features</text>
<text x="111.1" y="48.1">3 Description</text>
<text x="20" y="150.8">2 Applications</text>
</g>
<g font-size="3.5">
<text x="20" y="54.3">•</text>
<text x="25" y="54.3">Fully configurable dual-rail design allows each port</text>
<text x="25" y="58.5">to operate over the full 1.65-V to 5.5-V power-</text>
<text x="111.1" y="58.5">separate configurable power-supply rails. The A port</text>
<text x="111.1" y="54.3">This dual-bit noninverting bus transceiver uses two</text>
<text x="25" y="62.8">supply range</text>
<text x="111.1" y="62.8">is designed to track V</text>
<text x="152.7" y="62.8">. V</text>
<text x="164.8" y="62.8">accepts any supply</text>
<text x="20" y="67">•</text>
<text x="25" y="71.2">GND, both ports are in the high-impedance state</text>
<text x="25" y="67">V</text>
<text x="32.2" y="67">isolation feature – if either V</text>
<text x="80.7" y="67">input is at</text>
<text x="111.1" y="71.2">to track V</text>
<text x="111.1" y="67">voltage from 1.65 V to 5.5 V. The B port is designed</text>
<text x="132.4" y="71.2">. V</text>
<text x="144" y="71.2">accepts any supply voltage from</text>
<text x="20" y="75.5">•</text>
<text x="25" y="75.5">DIR input circuit referenced to V</text>
<text x="111.1" y="75.5">1.65 V to 5.5 V. This allows for universal low-voltage</text>
<text x="20" y="79.7">•</text>
<text x="20" y="83.9">•</text>
<text x="25" y="79.7">Low power consumption, 4-μA maximum I</text>
<text x="25" y="83.9">Available in the Texas Instruments NanoFree</text>
<text x="111.1" y="79.7">bidirectional translation between any of the 1.8-V, 2.5-</text>
<text x="111.1" y="83.9">V, 3.3-V, and 5-V voltage nodes.</text>
<text x="25" y="88.2">package</text>
<text x="20" y="92.4">•</text>
<text x="25" y="92.4">±24-mA output drive at 3.3 V</text>
<text x="111.1" y="94.5">communication between two data buses. The logic</text>
<text x="111.1" y="90.3">The SN74LVC2T45 is designed for asynchronous</text>
<text x="20" y="100.9">•</text>
<text x="20" y="96.6">•</text>
<text x="25" y="100.9">Maximum data rates:</text>
<text x="25" y="96.6">I</text>
<text x="29.9" y="96.6">supports Partial-Power-Down mode operation</text>
<text x="111.1" y="98.7">levels of the direction-control (DIR) input activate</text>
<text x="25" y="105.6">–</text>
<text x="30" y="105.6">420 Mbps (3.3-V to 5-V translation)</text>
<text x="111.1" y="103">either the B-port outputs or the A-port outputs. The</text>
<text x="111.1" y="107.2">device transmits data from the A bus to the B bus</text>
<text x="25" y="109.8">–</text>
<text x="30" y="109.8">210 Mbps (translate to 3.3 V)</text>
<text x="111.1" y="111.4">when the B-port outputs are activated, and from the</text>
<text x="25" y="114.1">–</text>
<text x="25" y="118.3">–</text>
<text x="30" y="114.1">140 Mbps (translate to 2.5 V)</text>
<text x="30" y="118.3">75 Mbps (translate to 1.8 V)</text>
<text x="111.1" y="115.7">B bus to the A bus when the A-port outputs are</text>
<text x="111.1" y="119.9">activated. The input circuitry on both A and B ports</text>
<text x="20" y="122.5">•</text>
<text x="25" y="122.5">Latch-up performance exceeds 100 mA per JESD</text>
<text x="111.1" y="124.1">are always active and must have a logic HIGH or</text>
<text x="20" y="131">•</text>
<text x="25" y="126.8">78, Class II</text>
<text x="25" y="131">ESD protection exceeds JESD 22</text>
<text x="111.1" y="128.4">LOW level applied to prevent excess I</text>
<text x="175.1" y="128.4">and I</text>
<text x="188.4" y="128.4">.</text>
<text x="25" y="135.8">–</text>
<text x="30" y="135.8">4000-V Human-Body Model (A114-A)</text>
<text x="111.1" y="134.7">The SN74LVC2T45 is designed so that V</text>
<text x="183" y="134.7">supplies</text>
<text x="25" y="140">–</text>
<text x="30" y="140">200-V Machine Model (A115-A)</text>
<text x="111.1" y="143.2">for partial-power-down applications using I</text>
<text x="111.1" y="139">the DIR input circuit. This device is fully specified</text>
<text x="182" y="143.2">. The I</text>
<text x="25" y="144.2">–</text>
<text x="30" y="144.2">1000-V Charged-Device Model (C101)</text>
<text x="111.1" y="147.4">circuitry disables the outputs, preventing damaging</text>
<text x="111.1" y="151.7">current</text>
<text x="111.1" y="155.9">powered down.</text>
<text x="125" y="151.7">backflow</text>
<text x="141.6" y="151.7">through</text>
<text x="156.5" y="151.7">the</text>
<text x="164.3" y="151.7">device</text>
<text x="177.4" y="151.7">when</text>
<text x="188.7" y="151.7">it</text>
<text x="193.4" y="151.7">is</text>
<text x="20" y="156.9">•</text>
<text x="20" y="161.2">•</text>
<text x="20" y="165.4">•</text>
<text x="111.1" y="166.5">input is at GND, both ports are in the high-impedance</text>
<text x="111.1" y="162.2">The V</text>
<text x="126.7" y="162.2">isolation feature ensures that if either V</text>
<text x="20" y="169.6">•</text>
<text x="111.1" y="170.7">state.</text>
<text x="134.5" y="177.1">Package Information</text>
<text x="40.6" y="250.9">Functional Block Diagram</text>
</g>
<g font-size="3.5" fill="#00f">
<text x="25" y="156.9">Personal electronic</text>
<text x="25" y="161.2">Industrial</text>
<text x="25" y="165.4">Enterprise</text>
<text x="25" y="169.6">Telecom</text>
</g>
<text font-size="3.2" fill="#00f" x="175.6" y="21.1">SN74LVC2T45</text>
<g font-size="2.8">
<text x="115.5" y="181.5">PART NUMBER</text>
<text x="147.5" y="181.5">PACKAGE</text>
<text x="169.8" y="181.5">BODY SIZE (NOM)</text>
<text x="111.9" y="191.3">SN74LVC2T45</text>
<text x="141.4" y="186.4">DCT (SM8, 8)</text>
<text x="141.4" y="191.3">DCU (VSSOP, 8)</text>
<text x="169" y="186.4">2.95 mm × 2.80 mm</text>
<text x="169" y="191.3">2.30 mm × 2.00 mm</text>
<text x="141.4" y="196.3">YZP (DSBGA, 8)</text>
<text x="169" y="196.3">1.89 mm × 0.89 mm</text>
<text x="111.1" y="203.1">(1)</text>
<text x="118.6" y="203.1">For all available packages, see the orderable addendum at</text>
<text x="118.6" y="206.4">the end of the data sheet.</text>
<text x="27.9" y="265.5">An IMPORTANT NOTICE at the end of this data sheet addresses availability, warranty, changes, use in safety-critical applications,</text>
<text x="27.9" y="268.9">intellectual property matters and other important disclaimers. PRODUCTION DATA.</text>
</g>
<g font-size="2.6">
<text x="147.1" y="63.5">CCA</text>
<text x="157.6" y="63.5">CCA</text>
<text x="27.4" y="67.7">CC</text>
<text x="75.9" y="67.7">CC</text>
<text x="126.8" y="71.9">CCB</text>
<text x="137.1" y="71.9">CCB</text>
<text x="75" y="76.2">CCA</text>
<text x="90.8" y="80.4">CC</text>
<text x="95.1" y="83.1">™</text>
<text x="26" y="97.3">off</text>
<text x="170.3" y="129.1">CC</text>
<text x="183" y="129.1">CCZ</text>
<text x="176.2" y="135.4">CCA</text>
<text x="179.1" y="143.9">off</text>
<text x="193" y="143.9">off</text>
<text x="121.2" y="162.9">CC</text>
<text x="192.1" y="162.9">CC</text>
</g>
<text font-size="2.6" fill="#00f" x="169.2" y="175.9">(1)</text>
<text font-size="2.5" x="128.4" y="24.3">SCES516M – DECEMBER 2003 – REVISED OCTOBER 2022</text>
<g font-size="2.3" fill="#2b292a">
<text x="21.1" y="188.4">DIR</text>
<text x="27.6" y="186.9">5</text>
<text x="27.6" y="197.8">2</text>
<text x="21.3" y="199.2">A1</text>
<text x="96.8" y="208.8">7</text>
<text x="101" y="210.4">B1</text>
<text x="21.3" y="221.5">A2</text>
<text x="27.6" y="220">3</text>
<text x="96.8" y="231.1">6</text>
<text x="101" y="232.6">B2</text>
<text x="45.2" y="244">V</text>
<text x="79.9" y="244">V</text>
</g>
<g font-size="1.8" fill="#2b292a">
<text x="46.7" y="244.5">CCA</text>
<text x="81.4" y="244.5">CCB</text>
</g>
</svg>
